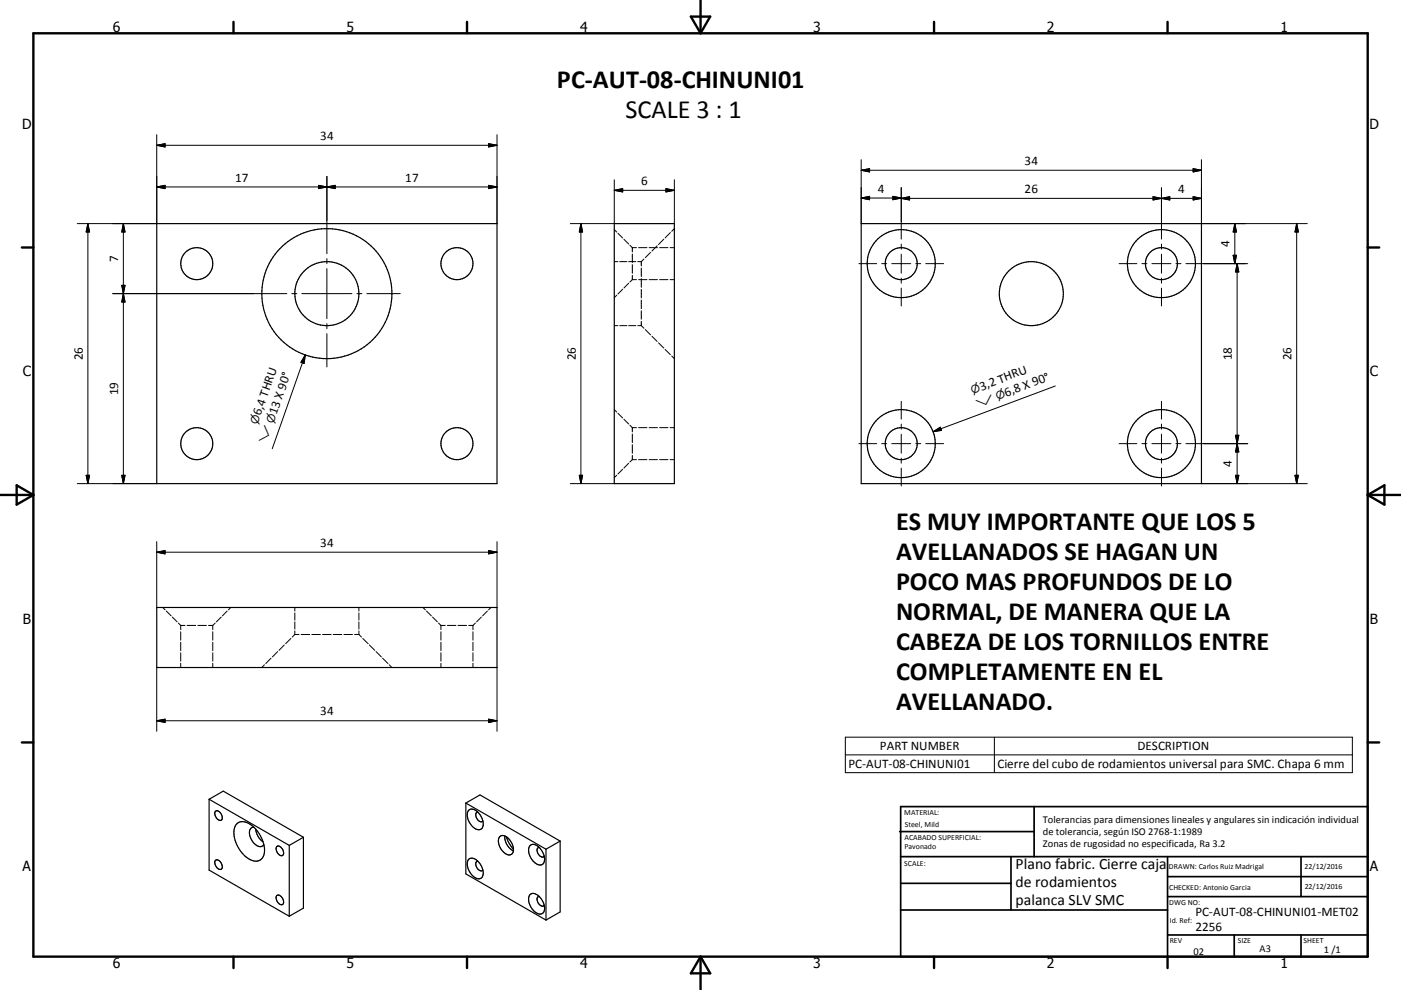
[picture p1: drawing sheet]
<svg xmlns="http://www.w3.org/2000/svg" width="420mm" height="297mm" viewBox="0 0 420 297" stroke-linecap="round" stroke-linejoin="round" font-family="sans-serif">
<g fill="none" stroke="#000" stroke-width=".3">
<path d="M47 40.4v26.7h-23.8M47 56.1h102M47 56.1l2.5-.5v1zM47 43.6l2.5-.5v1zM47 43.6h102M95.5 55.6l2.5 .5-2.5 .5zM98 52.9v23.2M98 56.1l2.5-.5v1zM146.5 43.1l2.5 .5-2.5 .5zM146.5 55.6l2.5 .5-2.5 .5zM149 40.4v26.7M184.2 53.9v13.2h-13.2"/>
<path d="M184.2 57.1h18M184.2 57.1l2.5-.5v1zM199.7 56.6l2.5 .5-2.5 .5zM202.2 53.9v13.2M258.2 51.1h102M258.2 51.1l2.5-.5v1zM258.2 59.4l2.5-.5v1zM258.2 47.9v19.2M258.2 59.4h12M267.7 58.9l2.5 .5-2.5 .5zM270.2 56.2v15.5M270.2 59.5h90"/>
<path d="M270.2 59.5l2.5-.5v1zM345.7 59l2.5 .5-2.5 .5zM348.2 56.3v15.4M348.2 59.5l2.5-.5v1zM357.7 50.6l2.5 .5-2.5 .5zM357.7 59l2.5 .5-2.5 .5zM360.2 47.9v19.2h31.7M26.3 67.1l.5 2.5h-1zM26.3 67.1v78M37 67.1l.5 2.5h-1zM37 67.1v78M98 77.6v1.5"/>
<path d="M174.2 67.1l.5 2.5h-1zM174.2 67.1v78M184.2 68.9l.7 .7M184.2 78.5h1.1M185.3 70l1.4 1.4M185.8 78.5h2.1M187.1 71.8l1.4 1.4M188.5 78.5h2.1M188.8 73.6l.8 .7M189.6 74.3v1.3M189.6 76.2v2.6M189.6 79.4v2.6"/>
<path d="M189.6 74.3h1.2M191.2 78.5h1.1M191.5 74.3h2.5M192.3 78.5v1.3M193.1 77.7l-.8 .8M194.6 74.3h2.5M195 75.7l-1.5 1.6M197 73.7l-1.6 1.6M197.8 74.3h2.5M199 71.8l-1.6 1.6M200.9 74.3h1.3M201 69.8l-1.6 1.6"/>
<path d="M202.2 68.6l-.8 .8M257.5 79.1h5.3M264.3 79.1h1.5M267.4 79.1h5.6M270.2 73.2v1.6M270.2 76.3v5.6M274.5 79.1h1.5M277.5 79.1h5.4M335.5 79.1h5.3M342.3 79.1h1.5M345.3 79.1h5.8M348.2 73.2v1.6"/>
<path d="M348.2 76.3v5.6M352.6 79.1h1.5M355.6 79.1h18.5M369.7 76.6h1l-.5 2.5zM370.2 67.1l.5 2.5h-1zM370.2 67.1v12M370.9 79.1v66M370.9 79.1l.5 2.5h-1zM388.8 67.1v78M388.8 67.1l.5 2.5h-1.1zM33.8 88.1h52.2M36.5 85.6h1l-.5 2.5z"/>
<path d="M37 88.1l.5 2.5h-1zM87.5 88.1h1.5M90.5 88.1h15M98 80.6v15M98 97.1v1.5M107 88.1h1.5M110 88.1h10M184.2 97.7h1.1M184.9 88.6l-.7 .7M185.8 97.7h2.1M186.7 86.8l-1.4 1.4M188.5 85l-1.4 1.4"/>
<path d="M188.5 97.7h2.1M189.6 82.6v1.3M189.6 83.9l-.8 .7M189.6 83.9h1.2M191.2 97.7h1.1M191.5 83.9h2.5M192.3 80.4v2.6M192.3 83.6v2.6M192.3 86.8v2.6M192.3 90v2.6M192.3 93.2v2.6M192.3 96.4v1.3"/>
<path d="M192.3 97.7l.8 .8M193.5 98.9l1.5 1.6M194.6 83.9h2.5M197.8 83.9h2.5M200.9 83.9h1.3M270.2 83.4v1.5M270.2 86.4v5.4M348.2 83.4v1.5M348.2 86.4v5.4M91.5 106.5l-9.9 28.1M91.5 106.5l-.3 2.5-1-.3zM98 100.1v10"/>
<path d="M195.4 100.9l1.6 1.5M197.4 102.8l1.6 1.6M199.4 104.8l1.6 1.6M201.4 106.8l.8 .8M316.4 115.8l-36.6 13.7M184.2 122.9l.7 .7M185.3 124l1.4 1.4M187.1 125.8l1.4 1.4M188.5 139l-1.4 1.4M188.8 127.6l.8 .7M189.6 128.3v1.3M189.6 130.2v2.6"/>
<path d="M189.6 133.4v2.6M189.6 136.6v1.3M189.6 137.9l-.8 .7M189.6 137.9h1.2M189.6 128.3h1.2M191.5 137.9h2.5M191.5 128.3h2.5M194.6 137.9h2.5M194.6 128.3h2.5M197.8 137.9h2.5M197.8 128.3h2.5M200.9 137.9h1.3"/>
<path d="M200.9 128.3h1.3M257.5 133.1h5.3M264.3 133.1h1.5M267.4 133.1h5.6M270.2 120.4v5.3M270.2 127.2v1.6M270.2 130.3v5.6M270.2 137.4v1.5M274.5 133.1h1.5M277.5 133.1h5.4M279.8 129.5l2.1-1.3 .4 .9zM335.5 133.1h5.3"/>
<path d="M342.3 133.1h1.5M345.3 133.1h5.8M348.2 120.4v5.3M348.2 127.2v1.6M348.2 130.3v5.6M348.2 137.4v1.5M352.6 133.1h1.5M355.6 133.1h18.5M370.4 130.6h1l-.5 2.5zM370.9 133.1l.5 2.5h-1zM23.2 145.1h23.8M25.8 142.6h1l-.5 2.5z"/>
<path d="M36.5 142.6h1l-.5 2.5zM171 145.1h13.2M173.7 142.6h1l-.5 2.5zM184.9 142.6l-.7 .7M186.7 140.8l-1.4 1.4M270.2 140.4v5.4M348.2 140.4v5.4M360.2 145.1h31.7M370.4 142.6h1l-.5 2.5zM388.2 142.6h1.1l-.5 2.5zM47 165.7l2.5-.5v1zM47 162.5v19.8"/>
<path d="M47 165.7h102M146.5 165.2l2.5 .5-2.5 .5zM149 162.5v19.8M48.8 182.3l.7 .7M49.9 183.3l1.4 1.5M51.7 185.1l1.4 1.5M53.5 186.9l.7 .7M54.2 187.6h1.3M54.2 187.6v1.3M54.2 189.5v2.6M54.2 192.7v2.5M54.2 195.8v2.6"/>
<path d="M54.2 199v1.3M56.1 187.6h2.6M59.3 187.6h2.6M62.5 187.6h1.3M63.8 187.6v1.3M63.8 189.5v2.6M63.8 192.7v2.5M63.8 195.8v2.6M63.8 199v1.3M64.5 186.9l-.7 .7M66.3 185.1l-1.4 1.5M68.1 183.3l-1.4 1.5"/>
<path d="M69.2 182.3l-.7 .7M79.3 199.4l-.8 .9M81.3 197.5l-1.6 1.6M83.2 195.5l-1.5 1.6M85.2 193.5l-1.5 1.6M87.2 191.5l-1.6 1.6M88.4 190.4h1.3M88.4 190.4l-.8 .7M88.4 182.3v1M88.4 183.9v2.1M88.4 186.6v2.1M88.4 189.3v1.1"/>
<path d="M90.3 190.4h2.6M93.5 190.4h2.6M96.7 190.4h2.6M99.9 190.4h2.6M103.1 190.4h2.6M106.3 190.4h1.3M107.6 190.4l.8 .7M107.6 182.3v1M107.6 183.9v2.1M107.6 186.6v2.1M107.6 189.3v1.1M108.8 191.5l1.6 1.6"/>
<path d="M110.8 193.5l1.6 1.6M112.7 195.5l1.6 1.6M114.7 197.5l1.6 1.6M116.7 199.4l.8 .9M126.8 182.3l.7 .7M127.9 183.3l1.4 1.5M129.7 185.1l1.4 1.5M131.5 186.9l.7 .7M132.2 187.6h1.3M132.2 187.6v1.3M132.2 189.5v2.6M132.2 192.7v2.5"/>
<path d="M132.2 195.8v2.6M132.2 199v1.3M134.1 187.6h2.6M137.3 187.6h2.6M140.5 187.6h1.3M141.8 187.6v1.3M141.8 189.5v2.6M141.8 192.7v2.5M141.8 195.8v2.6M141.8 199v1.3M142.5 186.9l-.7 .7M144.3 185.1l-1.4 1.5"/>
<path d="M146.1 183.3l-1.4 1.5M147.2 182.3l-.7 .7M47 216.2l2.5-.4v.9zM47 200.3v19.1M47 216.2h102M146.5 215.8l2.5 .4-2.5 .5zM149 200.3v19.1M253.4 221.2h152v10.6h-152zM253.4 226.5h152M298.1 221.2v10.6"/>
</g>
<g fill="none" stroke="#000" stroke-width=".36">
<path d="M47 67.1h102v78h-102zM184.2 67.1h18v78h-18zM258.2 67.1h102v78h-102zM47 182.3h102v18h-102zM62.7 239.8l24 13.8M62.7 239.8l4.2-2.5 24.1 13.9M62.7 239.8v21.2l24 13.9M64.5 243.5a1.47 1.47 0 0 1 2.1 1.4 .84 .84 0 0 1-.3 1.2 .84 .84 0 0 1-1.2-.4 1.92 1.92 0 0 1-.6-2.2zM64.5 258.2a1.47 1.47 0 0 1 2.1 1.4 .84 .84 0 0 1-.3 1.2 .84 .84 0 0 1-1.2-.4 2.1 2.1 0 0 1-.6-2.2zM71.1 247.1a3.6 3.6 0 0 1 4.7 .8 9 9 0 0 1 3.1 9.1 2.74 2.74 0 0 1-4.2 .7 9.3 9.3 0 0 1-4.3-9.6zM76.1 248.2a1.7 1.7 0 0 0-1.2 2.6 3.6 3.6 0 0 0 3.6 3.1l.6-.5M76.7 248.8a5 5 0 0 0 2.2 3.8"/>
<path d="M82.9 254.1a1.55 1.55 0 0 1 2.1 1.6 .8 .8 0 0 1-.5 1.1 .8 .8 0 0 1-1-.6 2.14 2.14 0 0 1-.6-2.1zM86.7 253.6v21.3M91 251.2l-4.3 2.4M91 251.2v21.3l-4.3 2.4M139.7 240.9l4.2-2.4 24 13.8M139.7 240.9l24 13.9M139.7 240.9v21.3l24 13.8M140.6 243.1a2.22 2.22 0 0 1 3.1 1.1 3.7 3.7 0 0 1 .6 4.5 2.68 2.68 0 0 1-3.4-1.7 3.5 3.5 0 0 1-.3-3.9zM140.6 257.8a2.51 2.51 0 0 1 3.4 1.4 3.4 3.4 0 0 1 .3 4.2 2.73 2.73 0 0 1-3.4-1.7 3.5 3.5 0 0 1-.3-3.9zM143.2 243.6a.97 .97 0 0 0-.4 1.7 1.43 1.43 0 0 0 1.8 1.1l.2-.1M143.2 258.4a1.41 1.41 0 0 0 .1 2.4 .91 .91 0 0 0 1.5 .2M149.8 251a2.33 2.33 0 0 1 3.3 1.4 3 3 0 0 1 .2 3.9 2.81 2.81 0 0 1-3.3-1.9 3.1 3.1 0 0 1-.2-3.4z"/>
<path d="M151.3 250.8a4.8 4.8 0 0 0 2.6 4.5M151.8 251l.9 2 1.2 1.8M158.9 253.7a2.22 2.22 0 0 1 3.2 1 3.7 3.7 0 0 1 .6 4.6 2.44 2.44 0 0 1-3.2-1.4 3.7 3.7 0 0 1-.6-4.2zM161.6 254.2a1.36 1.36 0 0 0 .1 2.4 .91 .91 0 0 0 1.5 .3M163.7 254.8v21.2M167.9 252.3l-4.2 2.5M167.9 252.3v21.3l-4.2 2.4M83 268.6a1.81 1.81 0 0 1 2 2.1 .8 .8 0 0 1-.6 .8 .8 .8 0 0 1-.9-.6 1.8 1.8 0 0 1-.5-2.3zM158.9 268.4a2.56 2.56 0 0 1 3.5 1.4 3.4 3.4 0 0 1 .3 4.2 2.77 2.77 0 0 1-3.5-1.7 3.6 3.6 0 0 1-.3-3.9zM161.6 268.9a1.36 1.36 0 0 0 .1 2.4 .9 .9 0 0 0 1.5 .3"/>
<circle cx="59" cy="79.1" r="4.8"/>
<circle cx="137" cy="79.1" r="4.8"/>
<circle cx="270.2" cy="79.1" r="4.8"/>
<circle cx="270.2" cy="79.1" r="10.2"/>
<circle cx="348.2" cy="79.1" r="4.8"/>
<circle cx="348.2" cy="79.1" r="10.2"/>
<circle cx="98" cy="88.1" r="19.5"/>
<circle cx="98" cy="88.1" r="9.6"/>
<circle cx="309.2" cy="88.1" r="9.6"/>
<circle cx="59" cy="133.1" r="4.8"/>
<circle cx="137" cy="133.1" r="4.8"/>
<circle cx="270.2" cy="133.1" r="4.8"/>
<circle cx="270.2" cy="133.1" r="10.2"/>
<circle cx="348.2" cy="133.1" r="4.8"/>
<circle cx="348.2" cy="133.1" r="10.2"/>
</g>
<g fill="none" stroke="#000" stroke-width=".71">
<path d="M10 10h400v277h-400zM70 6.6v3.4M140 6.6v3.4M207.1 5h5.8l-2.9 5zM210 0v10M280 6.6v3.4M350 6.6v3.4M6.6 74.2h3.4M410 74.2h3.5M0 148.5h10M5 145.6l5 2.9-5 2.9zM410 148.5h10.1"/>
<path d="M410 148.5l5.1-2.9v5.8zM6.6 222.7h3.4M410 222.7h3.5M70 287v3.4M140 287v3.4M210 287v10M210 287l2.9 5h-5.8zM280 287v3.4M350 287v3.4"/>
</g>
<g fill="none" stroke="#000" stroke-width=".51">
<path d="M269.7 249.5h40.3M270 242h140v45h-140zM270 257h140M303.1 257v16M310 242v15M350 257v30M390.1 257v12M270 265h33.1M270 273h80M350 269h60M350 263h60M350 280.5h60"/>
<path d="M370 280.5v6.5M390.1 280.5v6.5"/>
</g>
<g fill="#000" stroke="#000" stroke-width=".3">
<path d="M47 56.1l2.5-.5v1zM47 43.6l2.5-.5v1zM95.5 55.6l2.5 .5-2.5 .5zM98 56.1l2.5-.5v1zM146.5 43.1l2.5 .5-2.5 .5zM146.5 55.6l2.5 .5-2.5 .5zM184.2 57.1l2.5-.5v1zM199.7 56.6l2.5 .5-2.5 .5zM258.2 51.1l2.5-.5v1zM258.2 59.4l2.5-.5v1zM267.7 58.9l2.5 .5-2.5 .5zM270.2 59.5l2.5-.5v1z"/>
<path d="M345.7 59l2.5 .5-2.5 .5zM348.2 59.5l2.5-.5v1zM357.7 50.6l2.5 .5-2.5 .5zM357.7 59l2.5 .5-2.5 .5zM26.3 67.1l.5 2.5h-1zM37 67.1l.5 2.5h-1zM174.2 67.1l.5 2.5h-1zM369.7 76.6h1l-.5 2.5zM370.2 67.1l.5 2.5h-1zM388.8 67.1l.5 2.5h-1.1zM36.5 85.6h1l-.5 2.5zM37 88.1l.5 2.5h-1z"/>
<path d="M370.9 79.1l.5 2.5h-1zM91.5 106.5l-.3 2.5-1-.3zM279.8 129.5l2.1-1.3 .4 .9zM370.4 130.6h1l-.5 2.5zM370.9 133.1l.5 2.5h-1zM25.8 142.6h1l-.5 2.5zM36.5 142.6h1l-.5 2.5zM173.7 142.6h1l-.5 2.5zM370.4 142.6h1l-.5 2.5zM388.2 142.6h1.1l-.5 2.5zM47 165.7l2.5-.5v1zM146.5 165.2l2.5 .5-2.5 .5z"/>
<path d="M47 216.2l2.5-.4v.9zM146.5 215.8l2.5 .4-2.5 .5z"/>
</g>
<g font-size="7.9">
<text x="167" y="26.3">PC-AUT-08-CHINUNI01</text>
<text x="187.5" y="35.3">SCALE 3 : 1</text>
<text x="268.6" y="159">ES MUY IMPORTANTE QUE LOS 5</text>
<text x="268.6" y="168.1">AVELLANADOS SE HAGAN UN</text>
<text x="268.6" y="177">POCO MAS PROFUNDOS DE LO</text>
<text x="268.6" y="186">NORMAL, DE MANERA QUE LA</text>
<text x="268.6" y="195.1">CABEZA DE LOS TORNILLOS ENTRE</text>
<text x="268.6" y="204">COMPLETAMENTE EN EL</text>
<text x="268.6" y="213">AVELLANADO.</text>
</g>
<g font-size="4.7">
<text x="304.5" y="260.9">Plano fabric. Cierre caja</text>
<text x="304.5" y="266.2">de rodamientos</text>
<text x="304.5" y="271.6">palanca SLV SMC</text>
</g>
<g font-size="4.2">
<text x="33.9" y="9.6">6</text>
<text x="103.9" y="9.6">5</text>
<text x="173.9" y="9.6">4</text>
<text x="243.8" y="9.6">3</text>
<text x="313.9" y="9.6">2</text>
<text x="383.9" y="9.6">1</text>
<text x="6.7" y="38.7">D</text>
<text x="410.5" y="38.7">D</text>
<text x="6.9" y="112.9">C</text>
<text x="410.7" y="112.9">C</text>
<text x="6.9" y="187.1">B</text>
<text x="410.7" y="187.1">B</text>
<text x="6.8" y="261.4">A</text>
<text x="410.7" y="261.4">A</text>
<text x="33.9" y="290.4">6</text>
<text x="103.9" y="290.4">5</text>
<text x="173.9" y="290.4">4</text>
<text x="243.8" y="290.4">3</text>
<text x="313.9" y="290.4">2</text>
<text x="383.9" y="290.4">1</text>
</g>
<g font-size="3.9">
<text x="96" y="42.1">34</text>
<text x="307.2" y="49.5">34</text>
<text x="70.5" y="54.5">17</text>
<text x="121.5" y="54.5">17</text>
<text x="192.2" y="55.5">6</text>
<text x="263.2" y="57.9">4</text>
<text x="307.2" y="58">26</text>
<text x="353.2" y="58">4</text>
<text x="368.6" y="74.1" transform="rotate(-90 368.6 74.1)">4</text>
<text x="35.5" y="78.7" transform="rotate(-90 35.5 78.7)">7</text>
<text x="24.8" y="108.1" transform="rotate(-90 24.8 108.1)">26</text>
<text x="172.6" y="108.1" transform="rotate(-90 172.6 108.1)">26</text>
<text x="369.3" y="108.1" transform="rotate(-90 369.3 108.1)">18</text>
<text x="387.2" y="108.1" transform="rotate(-90 387.2 108.1)">26</text>
<text x="35.5" y="118.6" transform="rotate(-90 35.5 118.6)">19</text>
<text x="294.2" y="117.2" transform="rotate(-20 294.2 117.2)">3,2 THRU</text>
<text x="301.7" y="119" transform="rotate(-20 301.7 119)">6,8 X 90°</text>
<text x="78.1" y="124.8" transform="rotate(-71 78.1 124.8)">6,4 THRU</text>
<text x="82.9" y="124.6" transform="rotate(-71 82.9 124.6)">13 X 90°</text>
<text x="369.3" y="140.1" transform="rotate(-90 369.3 140.1)">4</text>
<text x="96" y="164.1">34</text>
<text x="96" y="214.6">34</text>
<text x="263.8" y="225">PART NUMBER</text>
<text x="341" y="225">DESCRIPTION</text>
<text x="254.3" y="230.4">PC-AUT-08-CHINUNI01</text>
<text x="299" y="230.5">Cierre del cubo de rodamientos universal para SMC. Chapa 6 mm</text>
<text x="358.4" y="274.9">PC-AUT-08-CHINUNI01-MET02</text>
<text x="358.4" y="279.4">2256</text>
</g>
<g font-size="3.3">
<text x="291.6" y="118.1" transform="rotate(-20 291.6 118.1)">⌀</text>
<text x="299" y="120" transform="rotate(-20 299 120)">⌀</text>
<text x="293.1" y="122.3" transform="rotate(-20 293.1 122.3)">⌵</text>
<text x="77.2" y="127.4" transform="rotate(-71 77.2 127.4)">⌀</text>
<text x="82" y="127.3" transform="rotate(-71 82 127.3)">⌀</text>
<text x="79.8" y="133.2" transform="rotate(-71 79.8 133.2)">⌵</text>
</g>
<g font-size="3.1">
<text x="312.7" y="246.8">Tolerancias para dimensiones lineales y angulares sin indicación individual</text>
<text x="312.7" y="250.4">de tolerancia, según ISO 2768-1:1989</text>
<text x="312.7" y="254">Zonas de rugosidad no especificada, Ra 3.2</text>
<text x="357.8" y="286.5">02</text>
<text x="377.6" y="285.6">A3</text>
<text x="396.9" y="285.9">1 /1</text>
</g>
<g font-size="2.4">
<text x="271.1" y="244.4">MATERIAL:</text>
<text x="271.2" y="252">ACABADO SUPERFICIAL:</text>
<text x="271.3" y="248">Steel, Mild</text>
<text x="271.2" y="254.7">Pavonado</text>
<text x="271.1" y="259.7">SCALE:</text>
<text x="350.4" y="260.8">DRAWN: Carlos Ruiz Madrigal</text>
<text x="391.1" y="260.6">22/12/2016</text>
<text x="350.5" y="267">CHECKED: Antonio Garcia</text>
<text x="391.2" y="266.7">22/12/2016</text>
<text x="350.5" y="271.4">DWG NO:</text>
<text x="350.7" y="276.9">Id. Ref:</text>
<text x="350.7" y="282.8">REV</text>
<text x="371.1" y="282.9">SIZE</text>
<text x="390.8" y="283">SHEET</text>
</g>
</svg>
